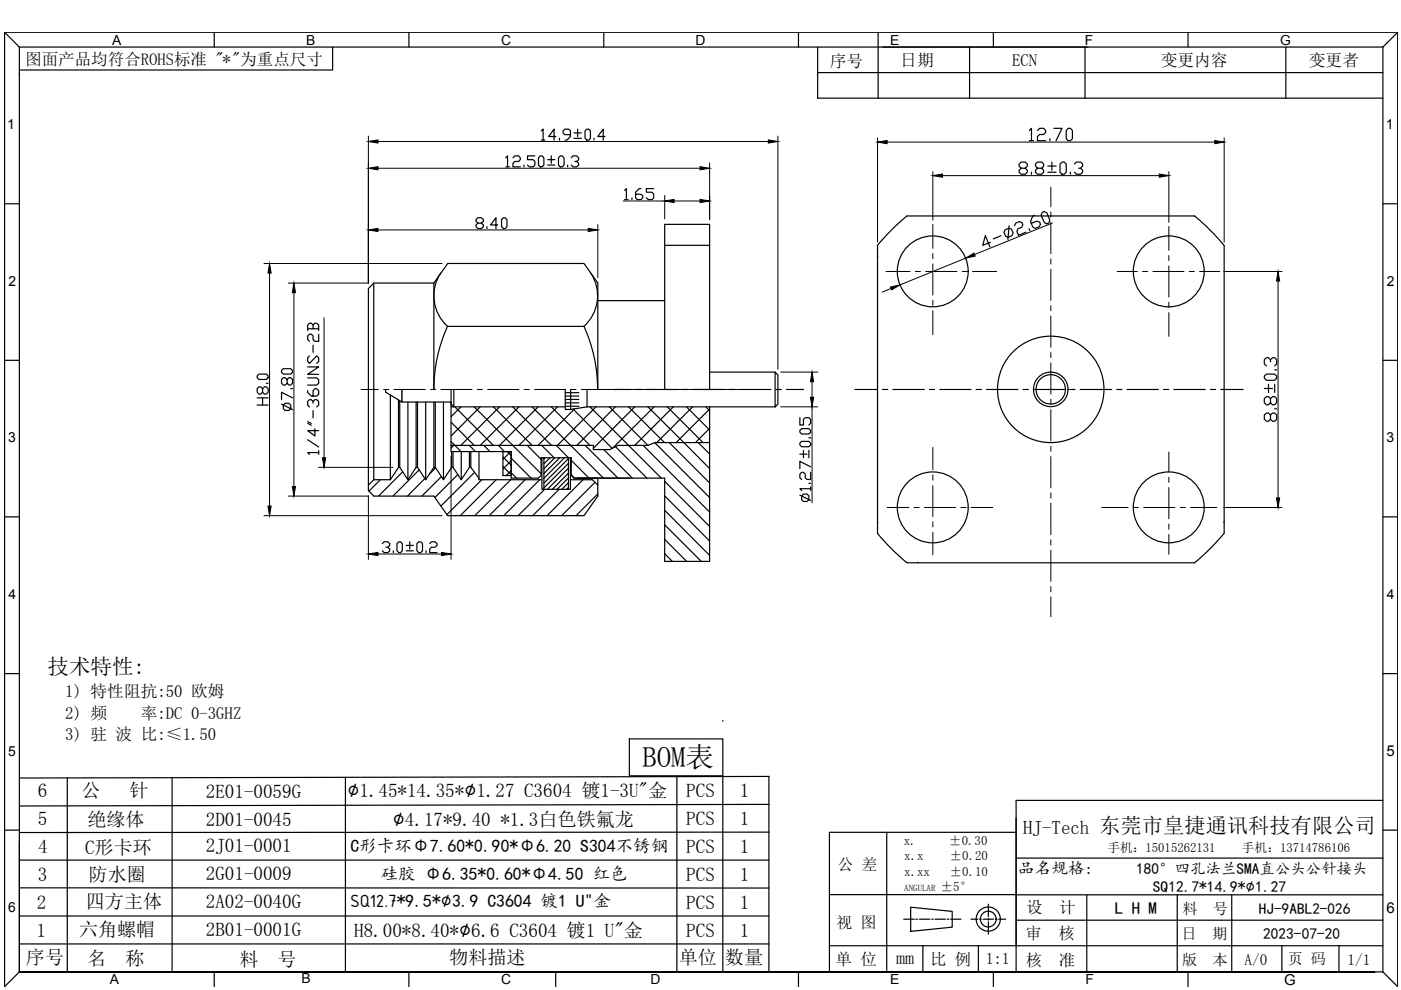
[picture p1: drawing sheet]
<svg xmlns="http://www.w3.org/2000/svg" width="297mm" height="210mm" viewBox="0 0 297 210" stroke-linecap="round" stroke-linejoin="round" font-family="sans-serif">
<!-- layer: 0 -->
<g fill="none" stroke="#000" stroke-width=".25">
<path d="M1 6.8v202.4l3.1-3.1v-196.1M1 6.8h295.3M1 6.8l3.1 3.2M4.1 15.9h.1M4.1 10h289.1M45.4 6.8v3.2M70.5 10v4.8h-66.4M86.7 6.8v3.2M128 6.8v3.2M169.3 6.8v3.2M173.4 15.4h119.8M173.4 10v10.8h119.8"/>
<path d="M186.2 6.8v14M205.6 10v10.8M210.6 6.8v3.2M230 10v10.8M251.9 6.8v3.2M272.6 10v10.8M293.2 10v196.1M296.3 6.8v202.4l-3.1-3.1M296.3 6.8l-3.1 3.2M107.2 33.5l.4-.5v2.4M107.2 35.4h.8M108.8 33.5l.3-.5h.8l.4 .5v.4l-.4 .3h-.8l-.3 .4v.8h1.5"/>
<path d="M111.1 35v.4M113.4 33h-1.6v.9h1.2l.4 .3v.8l-.4 .4h-.8l-.4-.4M114.6 33h.3l.4 .5v1.5l-.4 .4h-.3l-.4-.4v-1.5zM114.8 27.8l.3-.4v2.3M114.8 29.7h.7M116.1 35h1.5M116.1 33.9h1.5M116.9 33v1.6M117.9 28.9h-1.6l1.2-1.5v2.3M118.6 29.3v.4M118.8 33h.4l.4 .5v1.5l-.4 .4h-.4l-.4-.4v-1.5zM120.4 35v.4"/>
<path d="M120.9 28.6h-1.1l-.4-.4v-.4l.4-.4h.8l.3 .4v1.1l-.7 .8h-.4M121.1 33.5l.4-.5h.8l.4 .5v.4l-.4 .3h-.4M121.7 29.3h1.6M121.7 28.2h1.6M122.3 34.2l.4 .4v.4l-.4 .4h-.8l-.4-.4M122.5 27.4v1.5M124 27.8l.4-.4h.4l.4 .4v1.5l-.4 .4h-.4l-.4-.4zM125.9 29.3v.4M128.3 28.9h-1.6l1.2-1.5v2.3M135.9 40h-.4l-.8 .8v1.1l.4 .4h.8l.4-.4v-.3l-.4-.4h-1.2M138.6 40h-1.6v.8h1.2l.4 .4v.7l-.4 .4h-.7l-.5-.4M216.5 35.7l-.4-.5v-.4l.4-.4h.9l.4 .4v.4l-.4 .5h-.9l-.4 .4v.4l.4 .4h.9l.4-.4v-.4l-.4-.4"/>
<path d="M218.2 27.7l.5-.5v2.6M218.2 29.8h.9M218.7 36.5v.4M220 35.7l-.5-.5v-.4l.5-.4h.9l.4 .4v.4l-.4 .5h-.9l-.5 .4v.4l.5 .4h.9l.4-.4v-.4l-.4-.4M220 27.7l.4-.5h.9l.4 .5v.4l-.4 .4h-.9l-.4 .4v.9h1.7M222.2 36.5h1.7M222.2 35.2h1.7M222.6 29.4v.4M223 34.4v1.7M223.4 27.2h1.8l-1.3 2.6M224.7 34.8l.5-.4h.4l.5 .4v1.7l-.5 .4h-.4l-.5-.4zM226.5 27.2h.4l.5 .5v1.7l-.5 .4h-.4l-.4-.4v-1.7z"/>
<path d="M226.9 36.5v.4M227.8 34.8l.4-.4h.9l.4 .4v.4l-.4 .5h-.4M229.1 35.7l.4 .4v.4l-.4 .4h-.9l-.4-.4M1 43.2h3.1M93.4 57.9a8.7 8.7 0 0 0 1.5 11.3 32.3 32.3 0 0 0-2.9 13.4v-22.6M101.3 47.3l-.4-.4v-.3l.4-.4h.8l.4 .4v.3l-.4 .4h-.8l-.4 .4v.4l.4 .4h.8l.4-.4v-.4l-.4-.4M103.3 48.1v.4M105.5 47.7h-1.5l1.2-1.5v2.3M106.3 46.6l.4-.4h.4l.4 .4v1.5l-.4 .4h-.4l-.4-.4zM125.3 57.9a8.7 8.7 0 0 1-1.5 11.3 32.3 32.3 0 0 1 2.9 13.4M132.4 40.4l.4-.4v2.3M132.4 42.3h.8"/>
<path d="M134 41.9v.4M140.9 52h9.6M186.1 52.1v60.9a35.1 35.1 0 0 0 6.1 6.3M186.1 54.3v.2M210 51.4l-1.6 .6 .5-2.1 1 2.5M212.2 50l-1.6 .7M213.1 48.7l.8-.3 .6 .2 .3 .8-.3 .6-.8 .3-.5-.2-.3-.8zM214 47.9l-.3 2.9M215.1 47.9l.2-.6 .9-.3 .5 .2 .2 .4-.3 .6-.8 .3-.2 .6 .3 .8 1.7-.7M218.2 48.5l.2 .4M219.4 45.7l-.5 .1-.4 1.2 .5 1.2 .5 .2 .8-.3 .3-.6-.2-.4-.6-.2-1.1 .5M221 45l.4-.1 .6 .2 .6 1.6-.2 .6-.4 .1-.6-.2-.7-1.6z"/>
<path d="M253.2 45.8l.2 .1a47.8 47.8 0 0 1 6.2 6.2M253.2 45.8h-60.9a47.8 47.8 0 0 0-6.3 6.3M259.5 52.1l.1 61a47.8 47.8 0 0 1-6.3 6.2h-60.9M293.2 43.2h3.1M1 76.4h3.1M54.5 79.7l.4-.4h1.6l.4 .4v.4l-.4 .4h-1.6l-.4-.4zM59.7 78.6l.4-.4h1.5l.4 .4v.3l-.4 .4h-1.5l-.4-.4zM65.2 77.8h2.4l-2.4 1.6h2.4M65.2 69.7h2.4M65.6 75.5l-.4 .3v.9l.4 .3 1.5-1.5 .5 .3v.9l-.5 .3M66.4 69.7v-.8l.4-.4h.3l.5 .4v1.2M66.4 68.9l-.4-.4h-.4l-.4 .4v1.2"/>
<path d="M66.4 73.2v1.5M67.6 70.9v1.5h-.8l-.4-.4v-.8l-.4-.3h-.4l-.4 .3v.8l.4 .4M79.2 60v41.7l-1.1 1.2M92 60h-12.8l-1.1 1.2v42.8l1.1 1.2h12.8l2.9 4.1h28.9l2.9-4.1v-3.8M92 60l2.9-4.1h28.9l2.9 4.1v22.6M94.9 69.2h28.9M126.7 63.7h14.2M150.5 78.9h13.8M164.3 78.9l.6 .6v6.2l-.6 .6zM268.1 79.7l.4-.4h1.8l.4 .4v.5l-.4 .4h-1.8l-.4-.4zM269.4 76.7v-.4l-.5-.5h-.4l-.4 .5v.9l.4 .4M269.4 76.3l.4-.5h.5l.4 .5v.9l-.4 .4"/>
<path d="M270.3 78.4h.4M293.2 76.4h3.1M54.5 85.9h2.4M54.5 84.4h2.4M55.7 82.4l.3-.4h.5l.4 .4v.8l-.4 .4h-.5l-.3-.4v-.8l-.4-.4h-.4l-.4 .4v.8l.4 .4h.4l.4-.4M55.7 84.4v1.5M56.5 81.3h.4M59.7 85.7l2.3 1.2M60.1 85.9l.4-.4h.8l.3 .4v.7l-.3 .4h-.8l-.4-.4zM60.9 80.5l.4-.4h.3l.4 .4v.8l-.4 .3h-.3l-.4-.3v-.8l-.4-.4h-.4l-.4 .4v.8l.4 .3h.4l.4-.3M61.6 82.4h.4M62 84.4l-2.3-1.2v1.5"/>
<path d="M65.2 82.8v.4l.8 .8h1.1l.5-.4v-.8l-.5-.4h-.3l-.4 .4v1.2M65.2 80.1h1.9l.5 .4v.8l-.5 .3h-1.9M65.2 93.2l2.4 1.6M65.2 89.8l.8 .4M65.2 89.4l.8 .4M66.4 85.5v-.4l-.4-.4h-.4l-.4 .4v.8l.4 .4M66.4 85.1l.4-.4h.3l.5 .4v.8l-.5 .4M66.4 87.1v1.5M66.8 90.9v1.5l-1.6-1.1h2.4M67.6 96h-2.4l.4 .3M67.6 95.5v.8M81.7 82.6v.5l3.5 2.1h10.4"/>
<path d="M82.8 83.7v18h-3.6M84.5 84.8v14.3h.3M84.5 99.1l-1.7 2.6M84.8 84.9v14.2l1.7 2.6v-16.5M88.2 85.2v13.9l-1.7 2.6M88.2 99.1h.3M88.5 85.2v13.9l1.8 2.6v-16.5M88.9 99.6l-5.6 5.6M92 85.2v13.9l-1.7 2.6M92 99.1h.3M92.3 85.2v13.9l1.7 2.6v-16.5M92.4 99.2l-1.3 1.3"/>
<path d="M95.6 82.6v13.1h12.8v5.7h5.7l.6-.6v-3.7h6.4v3.7l.6 .6h4.6M95.6 89.5l4.9 4.9M95.6 93.6l2.1 2.1M95.6 86.3h24.2M95.6 94.4h30.2v.9h3.5l1.7-.9h6.4M95.8 95.7v3.4l-1.8 2.6M95.8 99.1h.3M96.1 95.7v3.4l1.7 2.6 1.7-2.6M96.2 94.4l-.6 .6M96.2 82.6v3.7l-.6-.6M96.4 86.3l8.2 8.1M97.7 86.3l-2.1 2"/>
<path d="M97.8 95.7v6M99.5 99.1h.3l1.8 2.3M99.5 94.4l1.3 1.3M99.5 95.7v3.4M99.8 95.7v3.4M100.5 86.3l14.2 14.1M101.6 95.7v6h13.3M101.8 86.3l-6.2 6.1M102.6 94.4l1.3 1.3M104.6 86.3l8.2 8.1M105.7 94.4l1.2 1.3M105.9 86.3l-8.2 8.1"/>
<path d="M106.6 95.7h1.8v5.1h-1.8zM106.6 98.9l1.8 1.8M106.6 96.9l1.8 1.7M107.5 95.7l.9 .9M108.3 95.7l-1.7 1.7M108.4 97.1l4.2 4.3M108.4 97.7l-1.8 1.7M108.4 99.8l-1.1 1M108.7 86.3l8.2 8.1M110 86.3l-8.2 8.1M111.8 94.4l2.9 3M112.8 86.3l15.1 15.1"/>
<path d="M114.1 86.3l-8.2 8.1M114.9 94.4l2.6 2.7M114.9 97.1v6.6h6v-6.6M115.3 97.1v6.6M115.6 97.1l-.3 .2M116.6 97.1l-1.3 1.2M116.9 86.3l8.2 8.1M117.6 97.1l-2.3 2.3M117.9 94.4l2.6 2.7v6.6M118.2 86.3l-8.2 8.1M118.7 97.1l-3.4 3.3M119.7 97.1l-4.4 4.3"/>
<path d="M119.8 86.1h2.9M119.8 85.4h2.9M119.8 84.7h2.9M119.8 84h2.9M119.8 83.3h2.9M119.8 82.6v4.2h1.2l3.5-.5M120.5 97.2l-5.2 5.2M120.5 98.2l-5.2 5.2M120.5 99.3l-4.4 4.4M121 82.6v4.2M121.1 97.6l3.8 3.8M121.5 86.7l8.3 8.4"/>
<path d="M121.8 86.7l-7.7 7.7M124.1 94.4l6.9 7M124.5 86.3h39.8M124.5 82.6v3.7M125.1 86.3l15.1 15.1M125.8 95.2l.1 .1M126.4 86.3l-8.2 8.1M128 95.3l6.1 6.1M129.2 86.3l8.2 8.1M130 82.6h3.7M130.5 86.3l-8.2 8.1M130.5 94.7l6.7 6.7"/>
<path d="M133.3 86.3l7.6 7.5M134.6 86.3l-8.8 8.7M134.8 82.6h1.1M136.4 94.4l14.1 14.2M137 82.6h6.6M137.4 86.3l13.1 13M138.7 86.3l-8.8 8.7M138.9 93.9l11.6 11.6M140.9 82.6v-35h9.6v35M141.5 86.3l7.6 7.5M141.9 93.8l8.6 8.6M142.7 86.3l-8.1 8.1"/>
<path d="M144.7 82.6h1.1M145.5 86.3l5 4.9M146.9 86.3l-7.7 7.5M146.9 82.6h6.6M148 93.8l2.5 2.5M149.6 86.3l.9 .8M150.5 86.7l-7.2 7.1M150.5 90.8l-3.1 3M150.5 86.3v32.7h-9.6v-17.6h-19.2M150.5 93.8h-11.6l-1.5 .6M154.6 82.6h1.1M156.8 82.6h6.6"/>
<path d="M164.5 82.6h1.2M166.8 82.6h3.6M169.6 91.3l.4-.4h1.5l.4 .4v.3l-.4 .4h-1.5l-.4-.4zM169.6 88.5v1.6h.7v-1.2l.4-.4h.8l.4 .4v.8l-.4 .4M169.6 96.3h1.5M170 93.6h1.5l.4 .4v.3l-.4 .4h-1.5l-.4-.4v-.3zM170.3 95.5v1.6M171.5 95.5v1.6M171.5 92.8h.4M171.9 99l-2.3-1.2v1.6M181.3 82.6h4.7M187.1 82.6h1.1"/>
<path d="M189.3 82.6h6.7M197.1 82.6h1.1M199.3 82.6h6.6M207 82.6h1.1M209.2 82.6h6.6M216.9 82.6h1.1M219.1 82.6h6.6M226.8 82.6h1.1M229 82.6h6.7M236.8 82.6h1.1M239 82.6h6.6M246.7 82.6h1.1"/>
<path d="M248.9 82.6h6.6M256.6 82.6h1.1M258.8 82.6h4.8M268.1 82.4h1.7M268.9 81.5v1.7M269.4 88l.4-.4h.5l.4 .4v.9l-.4 .4h-.5l-.4-.4v-.9l-.5-.4h-.4l-.4 .4v.9l.4 .4h.4l.5-.4M269.4 84.5l.4-.4h.5l.4 .4v.9l-.4 .4h-.5l-.4-.4v-.9l-.5-.4h-.4l-.4 .4v.9l.4 .4h.4l.5-.4M270.3 86.7h.4M270.3 81.5v1.7M1 109.6h3.1M80.6 101.7l-2.4 2.4M81.1 115.3l.3-.4h.8l.4 .4v.3l-.4 .4h-.4"/>
<path d="M82.2 116l.4 .4v.4l-.4 .4h-.8l-.3-.4M83.4 116.8v.4M84.5 114.9h.4l.4 .4v1.5l-.4 .4h-.4l-.3-.4v-1.5zM85.4 100l-5.1 5.2M86.1 116.8h1.5M86.1 115.6h1.5M86.9 114.9v1.5M88.4 115.3l.4-.4h.4l.4 .4v1.5l-.4 .4h-.4l-.4-.4zM90.1 101.5l-3.7 3.7M90.3 116.8v.4M91.1 115.3l.4-.4h.7l.5 .4v.3l-.5 .4h-.7l-.4 .4v.8h1.6M93.6 101l-4.1 4.2"/>
<path d="M97.1 100.6l-4.9 4.9M100.6 100.1l-7.1 7.2M102.2 101.7l-7.5 7.4M105.2 101.7l-7.6 7.6M108.3 101.7l-7.6 7.6M108.4 100.2l1.1 1.2M111.3 101.7l-7.6 7.6M114.4 101.7l-7.6 7.6M115.5 103.7l-5.6 5.6M118.5 103.7l-5.6 5.6M120.5 100.3l-3.4 3.4M120.5 101.3l-2.4 2.4"/>
<path d="M120.5 102.3l-1.4 1.4M120.5 103.4l-.4 .3M120.9 101.7h4.7M121.1 100.7l.7 .7M123.6 101.7l-7.6 7.6M125.6 101.4v.3M125.6 101.7l1.1 1.2M126.2 102.3l-7.1 7M126.7 104.7l-4.6 4.6M140.9 102.1l9.6 9.5M140.9 105.1l9.6 9.6M140.9 108.2l9.6 9.6"/>
<path d="M140.9 111.3l7.8 7.7M140.9 114.4l4.7 4.6M140.9 117.4l1.6 1.6M169.6 105l2.3 1.1M170 105.1l.3-.3h.8l.4 .3v.8l-.4 .4h-.8l-.3-.4zM171.5 102.5h.4M171.9 103.6h-2.3l.4 .4M171.9 100.1v1.6h-.8l-.4-.4v-.8l-.4-.4h-.3l-.4 .4v.8l.4 .4M171.9 103.2v.8M186.1 110.6v.2M192.2 119.2l.2 .1M194.5 119.2l.2 .1"/>
<path d="M259.5 110.6v.2M293.2 109.6h3.1M1 142.8h3.1M133.4 156.7h19.8v7.8h-19.8zM153.2 152.7v.2M293.2 142.8h3.1M1 176h3.1M4.1 165l158.9-.4v41.5M14.3 164.9v41.2M36.5 164.9v41.2M73.2 164.8v41.3M143.5 164.7v41.4"/>
<path d="M153.2 164.5v41.6M163.1 176.4l-159 .1M163.1 170.5l-159 .4M188 176.5v29.3M215.4 176.5h-39.5v29.3M293.2 176h3.1M293.2 169.7h-77.8v36.2M4.1 188.2l158.9 .1M4.1 194.2h158.9M4.1 182.4h158.9M175.9 189.7h117.3M191.6 194.9h2.2"/>
<path d="M193.1 192.3l8.8 .9v3.4l-8.8 .9zM194.2 194.9h.4M194.9 194.9h2.2M197.5 194.9h.4M198.2 194.9h2.2M200.8 194.9h.4M201.5 194.9h2.3M205.9 194.9h1.4M207.7 194.9h.4M208.4 194.9h2.3M209.6 191.7v2.6M209.6 194.7v.4"/>
<path d="M209.6 195.4v2.7M211 194.9h.4M211.8 194.9h1.4M215.4 195.1h77.8M215.4 181.9h77.8M230.4 189.7v16.2M249.6 189.7v16.2M261.2 189.7v16.2M4.2 200.1h158.8M45.4 206.1v3.1M86.7 206.1v3.1M117.8 206.1v3.1"/>
<path d="M169.3 206.1v3.1M175.9 200.5h117.3M195.7 200.5v5.6M207.4 200.5v5.6M210.6 206.1v3.1M251.9 206.1v3.1M271.8 200.5v5.6M283.9 200.5v5.6M291.5 206.1h-287.4h289.1"/>
<circle cx="197.8" cy="57.5" r="7.5"/>
<circle cx="247.8" cy="57.5" r="7.5"/>
<circle cx="222.8" cy="82.6" r="11.3"/>
<circle cx="222.8" cy="82.6" r="3.7"/>
<circle cx="222.8" cy="82.6" r="3.1"/>
<circle cx="197.8" cy="107.6" r="7.5"/>
<circle cx="247.8" cy="107.6" r="7.5"/>
<circle cx="209.5" cy="194.9" r="2.56"/>
<circle cx="209.5" cy="194.9" r="1.67"/>
</g>
<g fill="none" stroke="#000" stroke-width=".21">
<path d="M78.1 28.9v31.1h-17M80.1 35.7h68.3M80.1 30h82.8M150.5 34.5v12.1M164.9 28.9v49.4M186.1 29.2v22.1M188.1 30.1h69.5M197.8 36.4v10.3M199.8 37.2h46M222.8 39.7v4.1M247.8 36.4v10.7M259.5 29.2v22.1"/>
<path d="M56 55.9h37.7M57.2 57.9v49.4M80.1 48.8h44.6M126.7 47.6v11.3M132.1 42.6h8.8M140.9 41.4v5M142.9 42.6h5.5M187.8 57.6h5.2M194.1 57.6h1.1M196.3 57.6h6.6M197.8 47.6v5M197.8 53.7v1.1"/>
<path d="M197.8 56v6.6M204 57.6h1.1M204.8 54.7l-14 5.7M206.2 57.6h5.1M222.8 44.9v1.1M222.8 47.2v6.6M222.8 54.9v1.1M222.8 57.1v6.6M223.1 47.3l-16.5 6.7M236.9 57.6h4.2M242.2 57.6h1.1M244.4 57.6h6.6"/>
<path d="M247.8 48v5.1M247.8 54.2v1.1M247.8 56.4v6.6M252.1 57.6h1.1M254.3 57.6h4.3M259.5 57.6h12.3M271 59.6v46M62.3 62v41.2M68.7 67.4v29.7M165.5 78.9h7.9M188.9 61.2l-1.8 .7M197.8 63.7v1.1"/>
<path d="M197.8 65.9v5M222.8 64.8v1.1M222.8 67v6.6M222.8 74.7v1.1M222.8 76.9v6.7M247.8 64.1v1.1M247.8 66.3v5M67.6 99.1h15.7M76.6 82.6h3.6M81.3 82.6h1.1M83.5 82.6h6.7M91.3 82.6h1.1"/>
<path d="M93.5 82.6h6.6M95.6 96.8v21.8M101.2 82.6h1.1M103.4 82.6h6.6M111.1 82.6h1.1M113.3 82.6h6.6M121 82.6h1.1M123.2 82.6h6.7M131 82.6h1.1M133.2 82.6h6.6M140.9 82.6h1.1M143.1 82.6h6.6"/>
<path d="M150.8 82.6h1.1M153 82.6h3.7M165.5 86.3h7.9M172.2 80.9v3.3M172.2 86.3v20.3M197.8 94.9v4.7M222.8 84.7v1.1M222.8 86.9v6.6M222.8 94.6v1.1M222.8 96.8v6.6M247.8 95.8v4.3M56 109.3h37.7"/>
<path d="M61.1 105.2h17M78.1 105.1v13.5M80.1 117.5h13.5M188.1 107.6h4.6M193.8 107.6h1.1M196 107.6h6.6M197.8 100.7v1.1M197.8 102.9v6.6M197.8 110.6v1.1M197.8 112.8v4.8M203.7 107.6h1.1M205.9 107.6h4.6"/>
<path d="M222.8 104.5v1.1M222.8 106.7v6.7M222.8 114.5v1.1M222.8 116.7v6.6M233.6 107.6h5.6M240.3 107.6h1.1M242.5 107.6h6.6M247.8 101.2v1.1M247.8 103.4v6.6M247.8 111.1v1.1M247.8 113.3v4.2M250.2 107.6h1.1"/>
<path d="M252.4 107.6h5.6M259.5 107.6h12.3M222.8 124.4v1.1M222.8 126.6v4.2"/>
</g>
<g fill="#000" stroke="#000" stroke-width=".21">
<path d="M78.1 35.7l2-.4v.7zM78.1 30l2-.3v.6zM148.4 35.3l2.1 .4-2.1 .3zM162.9 29.7l2 .3-2 .3zM186.1 30.1l2-.3v.7zM197.8 37.2l2-.3v.7zM245.8 36.9l2 .3-2 .4zM257.6 29.8l1.9 .3-1.9 .4zM57.2 55.9l.3 2h-.7zM78.1 48.8l2-.4v.7zM124.7 48.4l2 .4-2 .3zM140.9 42.6l2-.3v.7z"/>
<path d="M148.4 42.3l2.1 .3-2.1 .4zM204.8 54.7l1.7-1 .3 .6zM271 57.6l.3 2h-.7zM62.3 60l.4 2h-.7zM188.8 60.9l2-.5-1.7 1.1zM68.4 97.1h.6l-.3 2zM172.2 78.9l.3 2h-.7zM171.8 84.2h.7l-.3 2.1zM56.8 107.3h.7l-.3 2zM62 103.2h.7l-.4 2zM78.1 117.5l2-.4v.7zM93.6 117.1l2 .4-2 .3z"/>
<path d="M270.6 105.6h.7l-.3 2z"/>
</g>
<!-- layer: str -->
<path d="M85.2 82.6v2.6" fill="none" stroke="#000" stroke-width=".3"/>
<text font-size="6.1" x="136.2" y="162.6">BOM表</text>
<text font-size="4.6" x="10.1" y="142.9">技术特性:</text>
<g font-size="4.4">
<text x="73.7" y="169.1">∅1.45*14.35*∅1.27 C3604 镀1-3U&quot;金</text>
<text x="83.3" y="175">∅4.17*9.40 *1.3白色铁氟龙</text>
</g>
<g font-size="4">
<text x="8" y="168.9">6</text>
<text x="17.3" y="169.1">公</text>
<text x="27.4" y="169.1">针</text>
<text x="43.6" y="169.1">2E01-0059G</text>
<text x="145.5" y="168.9">PCS</text>
<text x="156.9" y="169">1</text>
<text x="8" y="174.9">5</text>
<text x="18.5" y="175">绝缘体</text>
<text x="43.6" y="175">2D01-0045</text>
<text x="145.5" y="174.9">PCS</text>
<text x="156.9" y="174.9">1</text>
<text x="216.9" y="176.9">HJ-Tech 东莞市皇捷通讯科技有限公司</text>
<text x="8.1" y="180.8">4</text>
<text x="18" y="181">C形卡环</text>
<text x="43.6" y="180.6">2J01-0001</text>
<text x="145.5" y="180.8">PCS</text>
<text x="156.9" y="180.9">1</text>
<text x="8" y="186.8">3</text>
<text x="18.8" y="186.8">防水圈</text>
<text x="43.6" y="186.5">2G01-0009</text>
<text x="145.5" y="186.7">PCS</text>
<text x="156.9" y="186.8">1</text>
<text x="7.8" y="192.7">2</text>
<text x="18.2" y="192.6">四方主体</text>
<text x="43.6" y="192.5">2A02-0040G</text>
<text x="74.2" y="192.2">SQ12.7*9.5*∅3.9 C3604 镀1 U&quot;金</text>
<text x="145.5" y="192.6">PCS</text>
<text x="156.9" y="192.7">1</text>
<text x="7.7" y="198.6">1</text>
<text x="16.8" y="198.5">六角螺帽</text>
<text x="43.6" y="198.4">2B01-0001G</text>
<text x="75.1" y="198.6">H8.00*8.40*∅6.6 C3604 镀1 U&quot;金</text>
<text x="145.5" y="198.6">PCS</text>
<text x="156.9" y="198.7">1</text>
<text x="5.5" y="204.5">序号</text>
<text x="18.5" y="204.7">名</text>
<text x="26.6" y="204.7">称</text>
<text x="50.8" y="204.8">料</text>
<text x="58.9" y="204.8">号</text>
<text x="95.2" y="204.4">物料描述</text>
<text x="143.9" y="204.5">单位</text>
<text x="153.7" y="204.4">数量</text>
</g>
<text font-size="3.8" x="190" y="204.3">mm</text>
<g font-size="3.7">
<text x="74.3" y="180.6">C形卡环Φ7.60*0.90*Φ6.20 S304不锈钢</text>
<text x="80.6" y="186.7">硅胶 Φ6.35*0.60*Φ4.50 红色</text>
</g>
<g font-size="3.6">
<text x="175.9" y="14.2">序号</text>
<text x="190.9" y="14.1">日期</text>
<text x="214.6" y="14">ECN</text>
<text x="246.1" y="14">变更内容</text>
<text x="277.5" y="14">变更者</text>
<text x="13.8" y="147.8">1) 特性阻抗:50 欧姆</text>
<text x="13.8" y="152.4">2) 频</text>
<text x="29.8" y="152.4">率:DC 0-3GHZ</text>
<text x="13.8" y="157">3) 驻 波 比:≤1.50</text>
<text x="236.3" y="193.7">L H M</text>
</g>
<g font-size="3.5">
<text x="5.3" y="13.7">图面产品均符合ROHS标准 &quot;*&quot;为重点尺寸</text>
<text x="215.8" y="185.3">品名规格:</text>
<text x="217.6" y="193.7">设</text>
<text x="224.6" y="193.7">计</text>
<text x="217.4" y="199.2">审</text>
<text x="224.4" y="199.2">核</text>
<text x="177.2" y="204.6">单 位</text>
<text x="197.2" y="204.6">比 例</text>
<text x="217.5" y="204.7">核</text>
<text x="224.5" y="204.7">准</text>
</g>
<g font-size="3.4">
<text x="177.6" y="184.4">公 差</text>
<text x="177.4" y="196.7">视 图</text>
<text x="209" y="204.3">1:1</text>
</g>
<g font-size="3.3">
<text x="240.9" y="185.2">180°四孔法兰SMA直公头公针接头</text>
<text x="244.4" y="189">SQ12.7*14.9*∅1.27</text>
<text x="267.8" y="199">2023-07-20</text>
</g>
<g font-size="3.2">
<text x="294" y="160.4">5</text>
<text x="250.7" y="193.7">料</text>
<text x="257.2" y="193.7">号</text>
<text x="266.9" y="193.8">HJ-9ABL2-026</text>
<text x="294" y="193.6">6</text>
<text x="250.5" y="199.1">日</text>
<text x="257" y="199.1">期</text>
<text x="250.6" y="204.6">版</text>
<text x="257.1" y="204.6">本</text>
<text x="263.9" y="204.6">A/0</text>
<text x="272.3" y="208.9">G</text>
<text x="273" y="204.4">页 码</text>
<text x="285.7" y="204.6">1/1</text>
</g>
<g font-size="2.9">
<text x="23.8" y="9.5">A</text>
<text x="64.9" y="9.5">B</text>
<text x="106.3" y="9.5">C</text>
<text x="147.5" y="9.5">D</text>
<text x="188.8" y="9.5">E</text>
<text x="230" y="9.5">F</text>
<text x="271.4" y="9.5">G</text>
<text x="1.5" y="27.4">1</text>
<text x="293.8" y="27.4">1</text>
<text x="1.8" y="60.6">2</text>
<text x="294" y="60.6">2</text>
<text x="1.7" y="93.8">3</text>
<text x="294" y="93.8">3</text>
<text x="1.8" y="127">4</text>
<text x="294" y="127">4</text>
<text x="1.7" y="160.2">5</text>
<text x="1.7" y="193.4">6</text>
<text x="23.3" y="208.7">A</text>
<text x="63.9" y="208.5">B</text>
<text x="106.3" y="208.7">C</text>
<text x="137.9" y="208.7">D</text>
<text x="188.8" y="208.7">E</text>
<text x="230.2" y="208.7">F</text>
</g>
<g font-size="2.7">
<text x="191.6" y="179.1">x.</text>
<text x="201.2" y="179.1">±0.30</text>
<text x="191.7" y="182.4">x.x</text>
<text x="191.7" y="185.7">x.xx</text>
<text x="201.3" y="182.4">±0.20</text>
<text x="201.3" y="185.7">±0.10</text>
<text x="234.8" y="180.7">手机：15015262131</text>
<text x="263.3" y="180.7">手机：13714786106</text>
<text x="199.4" y="189">±5°</text>
</g>
<text font-size="1.9" x="191.7" y="189">ANGULAR</text>
</svg>
